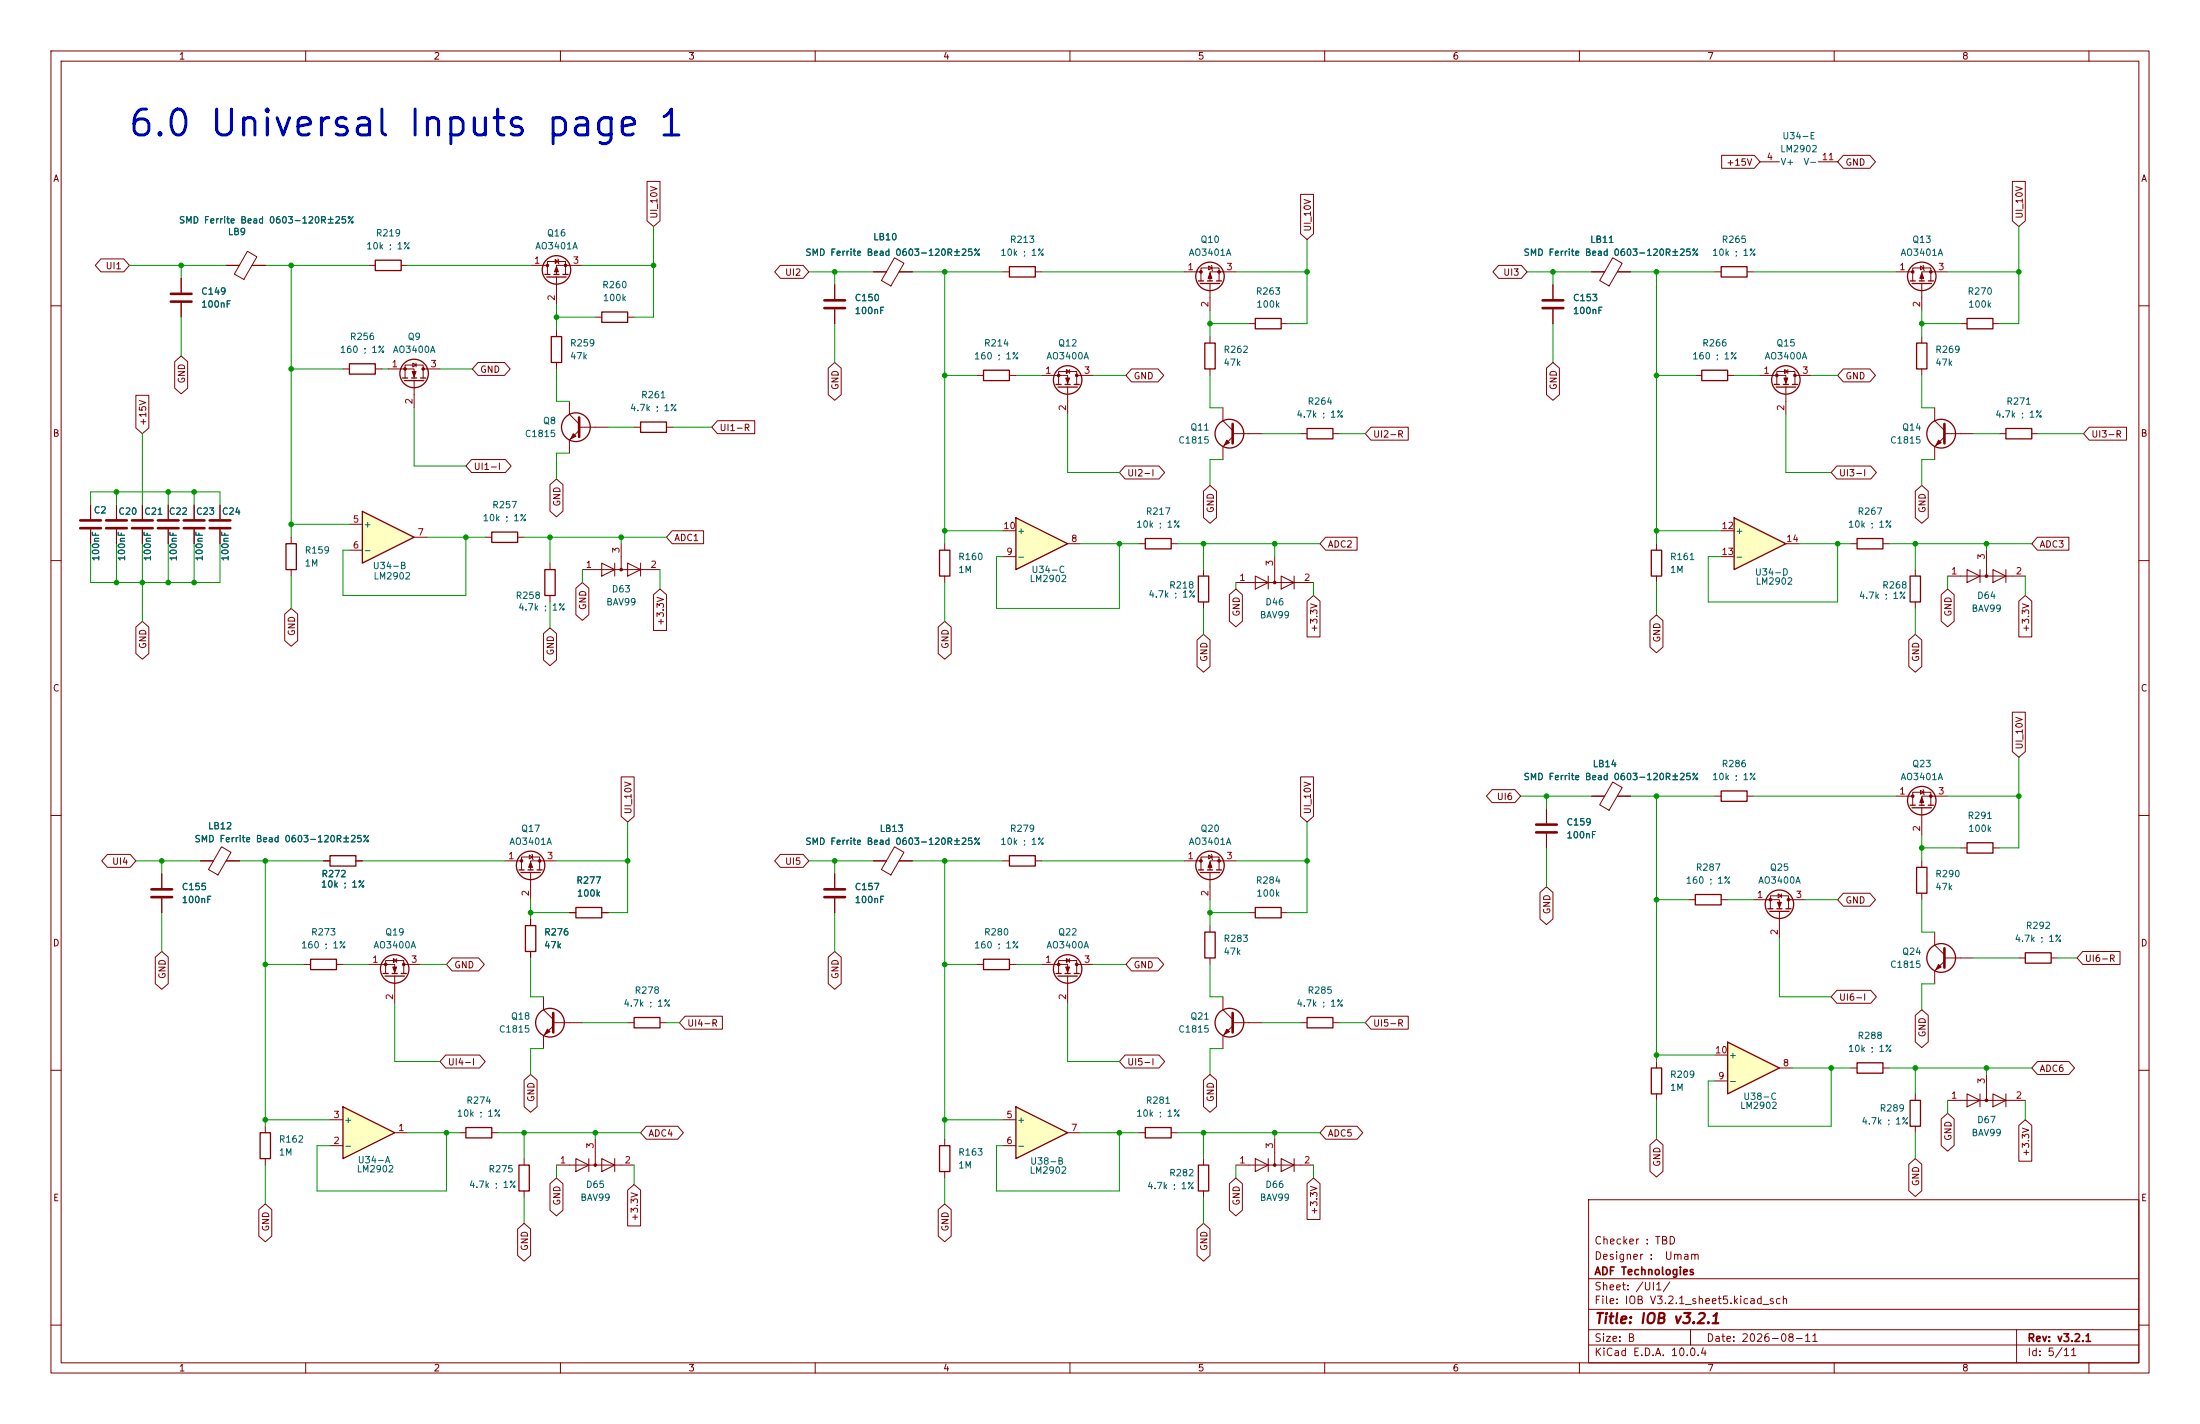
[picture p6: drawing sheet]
<svg xmlns="http://www.w3.org/2000/svg" width="432mm" height="279mm" viewBox="0 0 432 279" stroke-linecap="round" stroke-linejoin="round" font-family="sans-serif">
<g fill="none" stroke="#840000" stroke-width=".2">
<path d="M10 10h411.8v259.4h-411.8zM12 12h407.8v255.4h-407.8zM60 10v2M110 10v2M160 10v2M210 10v2M260 10v2M310 10v2M360 10v2M410 10v2M104.1 52.1h3.3M107.4 53.8v-2.5h3.6v2.5"/>
<path d="M109 50.9l.6 .4-.6 .4zM109.2 54.4v5.3M109.5 50.8l.2 1M114.3 52.1h-5.1v1.7M304.8 55.9v2.8M336.5 53.3h1.3M342.9 53.3h1.3M10 60h2M67.3 72.4h1.3M73.7 72.4h1.2M76.2 72.4h5.1v1.8M79.5 74.2v-2.6h3.6v2.6"/>
<path d="M81 71.2l.7 .4-.7 .4zM81.3 74.7v5.3M81.7 71.2v.8M83.1 72.4h3.3M111.8 78.7v2.6l1.9 1.9M304.8 60.7v2.8M332.7 73.7h1.3M339.1 73.7h1.3M419.8 60h2M113.7 83.8h5.7M113.7 84.5l-1.9 1.9v2.5M379.7 80v2.6l1.9 1.9"/>
<path d="M381.6 85.1h5.7M381.6 85.7l-1.9 1.9v2.6M10 110h2M57.1 105.4v1.3M57.1 111.8v1.2M95.2 105.4h1.3M101.6 105.4h1.3M107.9 110.5v1.3M107.9 116.8v1.3M114.3 111.8h15.2M118.1 110.5l2.5 1.3-2.5 1.2zM120.6 110.5v2.5"/>
<path d="M121.9 106.7v5.1M123.2 110.5l2.5 1.3-2.5 1.2zM125.7 110.5v2.5M325.1 106.7v1.3M325.1 113v1.3M375.9 111.8v1.2M375.9 118.1v1.3M382.3 113h15.2M386.1 111.8l2.5 1.2-2.5 1.3zM388.6 111.8v2.5M389.9 108v5M391.2 111.8l2.5 1.2-2.5 1.3z"/>
<path d="M393.7 111.8v2.5M419.8 110h2M10 160h2M336.5 156.2h1.3M342.9 156.2h1.3M372.1 156.2h3.3M375.4 158v-2.6h3.6v2.6M376.9 155.1l.7 .3-.7 .4zM377.2 158.5v5.3M377.4 154.9l.3 1.1M382.3 156.2h-5.1v1.8M419.8 160h2"/>
<path d="M39.4 168.9h2.5M43.5 166.1l1.8 1.1-2.5 4.5-1.9-1.1zM44.4 168.9h2.6M63.5 168.9h1.3M69.8 168.9h1.3M163.8 171.5v2.7M163.8 176.3v2.8M331.5 176.5h1.2M337.8 176.5h1.3M344.2 176.5h5v1.8M347.5 178.3v-2.5h3.5v2.5M349 175.4l.6 .4-.6 .3z"/>
<path d="M349.2 178.8v5.4M349.6 175.4v.7M351 176.5h3.3M384.8 166.4h1.3M391.2 166.4h1.2M59.7 189.2h1.3M66 189.2h1.3M104.1 180.3v1.3M104.1 186.7v1.3M379.7 182.9v2.5l1.9 1.9M381.6 188.6l-1.9 1.9v2.5M381.6 188h5.7"/>
<path d="M10 210h2M325.1 208.3v1.3M325.1 214.6v1.3M363.2 209.6h1.3M369.6 209.6h1.2M375.9 214.6v1.3M382.3 215.9h15.2M386.1 214.6l2.5 1.3-2.5 1.3zM388.6 214.6v2.6M389.9 210.8v5.1M391.2 214.6l2.5 1.3-2.5 1.3zM393.7 214.6v2.6"/>
<path d="M419.8 210h2M311.8 235.4h108v32h-108zM375.9 221v1.3M10 260h2M311.8 256.9h108M311.8 250.9h108M419.8 260h2M60 267.4v2M110 267.4v2M160 267.4v2M210 267.4v2M260 267.4v2"/>
<path d="M310 267.4v2M311.8 263.9h108M311.8 260.9h108M331.8 260.9v3M360 267.4v2M395.8 260.9v6.5M410 267.4v2"/>
</g>
<g fill="none" stroke="#840000" stroke-width=".25">
<path d="M106.9 53.8h1M107.3 54.4h3.8M108.7 53.8h1M110.5 53.8h1M337.8 52.3h5.1v2.1h-5.1zM68.6 71.4h5.1v2h-5.1zM79 74.2h1M79.4 74.7h3.8M80.8 74.2h1M82.5 74.2h1.1M334 72.6h5.1v2.1h-5.1zM56.1 106.7h2.1v5.1h-2.1z"/>
<path d="M96.5 104.4h5.1v2h-5.1zM106.9 111.8h2.1v5h-2.1zM324.1 108h2v5h-2zM374.9 113h2v5.1h-2zM337.8 155.2h5.1v2h-5.1zM374.9 158h1M375.3 158.5h3.8M376.7 158h1M378.5 158h1M64.8 167.9h5v2h-5zM332.7 175.5h5.1v2h-5.1zM347 178.3h1"/>
<path d="M347.3 178.8h3.9M348.7 178.3h1.1M350.5 178.3h1M386.1 165.4h5.1v2h-5.1zM61 188.2h5v2h-5zM103.1 181.6h2.1v5.1h-2.1zM324.1 209.6h2v5h-2zM364.5 208.5h5.1v2.1h-5.1zM374.9 215.9h2v5.1h-2z"/>
<circle cx="109.2" cy="53" r="2.79"/>
<circle cx="81.3" cy="73.3" r="2.79"/>
<circle cx="113" cy="83.8" r="2.82"/>
<circle cx="381" cy="85.1" r="2.82"/>
<circle cx="377.2" cy="157.1" r="2.79"/>
<circle cx="349.2" cy="177.4" r="2.79"/>
<circle cx="381" cy="188" r="2.82"/>
</g>
<g fill="#840000" stroke="#840000" stroke-width=".2">
<path d="M348.9 177h.7l-.4 1.1z"/>
<path d="M380.5 86.4l.5 .5-1 .5z"/>
<path d="M377.2 156.5l.4 1h-.8z"/>
<path d="M112.5 85.1l.5 .5-1 .5z"/>
<path d="M380.5 189.2l.5 .5-1 .5z"/>
<path d="M109.2 52.3l.4 1h-.8z"/>
<path d="M80.9 72.9h.8l-.4 1z"/>
<circle cx="351" cy="176.5" r=".25"/>
<circle cx="347.5" cy="176.5" r=".25"/>
<circle cx="375.4" cy="156.2" r=".25"/>
<circle cx="379" cy="156.2" r=".25"/>
<circle cx="107.4" cy="52.1" r=".25"/>
<circle cx="111" cy="52.1" r=".25"/>
<circle cx="83.1" cy="72.4" r=".25"/>
<circle cx="79.5" cy="72.4" r=".25"/>
<circle cx="389.9" cy="113" r=".25"/>
<circle cx="389.9" cy="215.9" r=".25"/>
<circle cx="121.9" cy="111.8" r=".25"/>
</g>
<path d="M302.8 58.9h4M302.8 60.5h4M113.7 81.9v3.8M381.6 83.2v3.8M161.8 174.5h4.1M161.8 176h4.1M381.6 186.1v3.8" fill="none" stroke="#840000" stroke-width=".51"/>
<path d="M340.4 101.6l10.1 5.1-10.1 5.1z" fill="#ffffc2"/>
<path d="M108.2 66h2v5.1h-2zM340.4 101.6l10.1 5.1-10.1 5.1zM376.2 170.2h2v5.1h-2z" fill="none" stroke="#840000" stroke-width=".25"/>
<path d="M109.2 64.8v1.2M109.2 71.1v1.3M337.8 104.1h2.6M337.8 109.2h2.6M350.5 106.7h2.6M377.2 168.9v1.3M377.2 175.3v1.2" fill="none" stroke="#840000" stroke-width=".2"/>
<path d="M339.1 204.5l10.1 5.1-10.1 5z" fill="#ffffc2"/>
<g fill="none" stroke="#840000" stroke-width=".25">
<path d="M73.7 51.1h5v2h-5zM374.9 55.1h1M375.3 55.6h3.8M376.7 55.1h1M378.5 55.1h1M348.2 75.4h1M348.6 75.9h3.8M350 75.4h1M351.8 75.4h1M376.2 67.3h2v5.1h-2zM386.1 62.5h5.1v2h-5.1zM393.7 84.1h5.1v2h-5.1z"/>
<path d="M364.5 105.7h5.1v2h-5.1zM75.2 191h1M75.6 191.5h3.8M77 191h1M78.7 191h1.1M397.5 186.9h5.1v2.1h-5.1zM339.1 204.5l10.1 5.1-10.1 5zM91.4 221.2h5.1v2.1h-5.1z"/>
<circle cx="377.2" cy="54.2" r="2.79"/>
<circle cx="350.5" cy="74.5" r="2.79"/>
<circle cx="77.5" cy="190.1" r="2.79"/>
<circle cx="107.9" cy="200.7" r="2.82"/>
</g>
<g fill="none" stroke="#840000" stroke-width=".2">
<path d="M345.4 31.8h3.8M356.9 31.8h3.8M44.4 52.1h2.6M48.6 49.3l1.8 1.1-2.5 4.4-1.9-1zM49.5 52.1h2.6M72.4 52.1h1.3M78.7 52.1h1.3M372.1 53.3h3.3M375.4 55.1v-2.5h3.6v2.5M376.9 52.2l.7 .4-.7 .4zM377.2 55.6v5.4M377.4 52.1l.3 1"/>
<path d="M382.3 53.3h-5.1v1.8M345.4 73.7h5.1v1.7M348.7 75.4v-2.5h3.6v2.5M350.3 72.5l.6 .4-.6 .4zM350.5 75.9v5.4M350.9 72.5v.8M352.3 73.7h3.3M377.2 66v1.3M377.2 72.4v1.3M384.8 63.5h1.3M391.2 63.5h1.2M392.4 85.1h1.3"/>
<path d="M398.8 85.1h1.2M363.2 106.7h1.3M369.6 106.7h1.2M31.7 171.5v2.7M31.7 176.3v2.8M72.4 189.2h5.1v1.8M75.7 191v-2.5h3.5v2.5M77.2 188.1l.7 .4-.7 .3zM77.5 191.5v5.4M77.9 188.1v.7M79.2 189.2h3.3M106.7 195.6v2.5l1.9 1.9"/>
<path d="M396.2 188h1.3M402.6 188h1.3M108.6 200.7h5.7M108.6 201.3l-1.9 1.9v2.5M336.5 212.1h2.6M336.5 207h2.6M349.2 209.6h2.6M90.2 222.3h1.2M96.5 222.3h1.3"/>
</g>
<path d="M29.7 174.5h4.1M29.7 176h4.1M108.6 198.8v3.8" fill="none" stroke="#840000" stroke-width=".51"/>
<g fill="#840000" stroke="#840000" stroke-width=".2">
<path d="M107.4 201.9l.5 .5-1 .5z"/>
<path d="M377.2 53.6l.4 1h-.8z"/>
<path d="M350.1 74.2h.8l-.4 1z"/>
<path d="M77.1 189.7h.8l-.4 1.1z"/>
<circle cx="375.4" cy="53.3" r=".25"/>
<circle cx="379" cy="53.3" r=".25"/>
<circle cx="352.3" cy="73.7" r=".25"/>
<circle cx="348.7" cy="73.7" r=".25"/>
<circle cx="79.2" cy="189.2" r=".25"/>
<circle cx="75.7" cy="189.2" r=".25"/>
</g>
<path d="M67.3 217.2l10.2 5.1-10.2 5z" fill="#ffffc2"/>
<path d="M67.3 217.2l10.2 5.1-10.2 5zM101.9 228.6h2v5.1h-2z" fill="none" stroke="#840000" stroke-width=".25"/>
<path d="M64.8 219.7h2.5M64.8 224.8h2.5M77.5 222.3h2.5M102.9 227.3v1.3M102.9 233.7v1.3" fill="none" stroke="#840000" stroke-width=".2"/>
<path d="M71.1 100.3l10.2 5.1-10.2 5.1z" fill="#ffffc2"/>
<g fill="none" stroke="#840000" stroke-width=".25">
<path d="M198.1 52.3h5.1v2.1h-5.1zM235.2 55.1h1M235.6 55.6h3.8M237 55.1h1M238.8 55.1h1M118.1 61.2h5.1v2h-5.1zM193 72.6h5.1v2.1h-5.1zM207.3 75.4h1M207.6 75.9h3.9M209 75.4h1.1M210.8 75.4h1M236.5 67.3h2v5.1h-2z"/>
<path d="M246.4 62.5h5.1v2h-5.1zM125.7 82.8h5.1v2h-5.1zM71.1 100.3l10.2 5.1-10.2 5.1zM101.9 170.7h1M102.2 171.2h3.8M103.6 170.7h1M105.4 170.7h1M113 178.1h5.1v2h-5.1zM198.1 167.9h5.1v2h-5.1zM235.2 170.7h1M235.6 171.2h3.8M237 170.7h1"/>
<path d="M238.8 170.7h1M246.4 178.1h5.1v2h-5.1zM124.5 199.6h5v2.1h-5zM193 188.2h5.1v2h-5.1zM207.3 191h1M207.6 191.5h3.9M209 191h1.1M210.8 191h1M236.5 182.9h2v5.1h-2zM256.5 199.6h5.1v2.1h-5.1zM51.1 222.3h2v5h-2zM184.4 224.8h2v5.1h-2z"/>
<path d="M224.8 221.2h5.1v2.1h-5.1zM235.2 228.6h2v5.1h-2z"/>
<circle cx="237.5" cy="54.2" r="2.79"/>
<circle cx="209.5" cy="74.5" r="2.79"/>
<circle cx="104.1" cy="169.8" r="2.79"/>
<circle cx="237.5" cy="169.8" r="2.79"/>
<circle cx="209.5" cy="190.1" r="2.79"/>
<circle cx="241.3" cy="200.7" r="2.82"/>
</g>
<g fill="none" stroke="#840000" stroke-width=".2">
<path d="M35.6 54.6v2.8M35.6 59.4v2.8M163.8 55.9v2.8M171.4 53.3h2.6M175.6 50.6l1.8 1.1-2.5 4.4-1.9-1.1zM176.5 53.3h2.6M196.8 53.3h1.3M203.2 53.3h1.3M232.4 53.3h3.3M235.7 55.1v-2.5h3.6v2.5M237.2 52.2l.7 .4-.7 .4zM237.5 55.6v5.4"/>
<path d="M237.7 52.1l.3 1M242.6 53.3h-5.1v1.8M116.8 62.2h1.3M123.2 62.2h1.3M163.8 60.7v2.8M191.8 73.7h1.2M198.1 73.7h1.3M204.5 73.7h5v1.7M207.8 75.4v-2.5h3.5v2.5M209.3 72.5l.6 .4-.6 .4zM209.5 75.9v5.4M209.9 72.5v.8"/>
<path d="M211.3 73.7h3.3M237.5 66v1.3M237.5 72.4v1.3M245.1 63.5h1.3M251.5 63.5h1.2M17.8 99.1v2.8M22.9 99.1v2.8M27.9 99.1v2.8M33 99.1v2.8M38.1 99.1v2.8M43.2 99.1v2.8M124.5 83.8h1.2"/>
<path d="M130.8 83.8h1.3M17.8 103.9v2.8M22.9 103.9v2.8M27.9 103.9v2.8M33 103.9v2.8M38.1 103.9v2.8M43.2 103.9v2.8M68.6 102.9h2.5M68.6 108h2.5M81.3 105.4h2.5M303.5 158.8v2.7M99.1 168.9h3.3"/>
<path d="M102.4 170.7v-2.6h3.5v2.6M103.9 167.8l.6 .3-.6 .4zM104.1 171.2v5.3M104.4 167.6l.2 1.1M109.2 168.9h-5.1v1.8M111.8 179.1h1.2M118.1 179.1h1.3M171.4 168.9h2.6M175.6 166.1l1.8 1.1-2.5 4.5-1.9-1.1zM176.5 168.9h2.6M196.8 168.9h1.3M203.2 168.9h1.3"/>
<path d="M232.4 168.9h3.3M235.7 170.7v-2.6h3.6v2.6M237.2 167.8l.7 .3-.7 .4zM237.5 171.2v5.3M237.7 167.6l.3 1.1M242.6 168.9h-5.1v1.8M245.1 179.1h1.3M251.5 179.1h1.2M303.5 163.6v2.8M191.8 189.2h1.2M198.1 189.2h1.3M204.5 189.2h5v1.8"/>
<path d="M207.8 191v-2.5h3.5v2.5M209.3 188.1l.6 .4-.6 .3zM209.5 191.5v5.4M209.9 188.1v.7M211.3 189.2h3.3M237.5 181.6v1.3M237.5 188v1.2M240 195.6v2.5l1.9 1.9M123.2 200.7h1.3M129.5 200.7h1.3M241.9 200.7h5.7M241.9 201.3l-1.9 1.9v2.5"/>
<path d="M255.3 200.7h1.2M261.6 200.7h1.3M52.1 221v1.3M52.1 227.3v1.3M109.2 228.6h15.3M113 227.3l2.6 1.3-2.6 1.3zM115.6 227.3v2.6M116.8 223.5v5.1M118.1 227.3l2.5 1.3-2.5 1.3zM120.6 227.3v2.6M185.4 223.5v1.3M185.4 229.9v1.2"/>
<path d="M223.5 222.3h1.3M229.9 222.3h1.2M236.2 227.3v1.3M236.2 233.7v1.3M242.6 228.6h15.2M246.4 227.3l2.5 1.3-2.5 1.3zM248.9 227.3v2.6M250.2 223.5v5.1M251.5 227.3l2.5 1.3-2.5 1.3zM254 227.3v2.6"/>
</g>
<g fill="none" stroke="#840000" stroke-width=".51">
<path d="M33.5 57.7h4.1M33.5 59.2h4.1M161.8 58.9h4.1M161.8 60.5h4.1M15.7 102.1h4.1M15.7 103.6h4.1M20.8 102.1h4.1M20.8 103.6h4.1M25.9 102.1h4.1M25.9 103.6h4.1M31 102.1h4.1M31 103.6h4.1"/>
<path d="M36.1 102.1h4M36.1 103.6h4M41.1 102.1h4.1M41.1 103.6h4.1M301.5 161.8h4.1M301.5 163.3h4.1M241.9 198.8v3.8"/>
</g>
<g fill="#840000" stroke="#840000" stroke-width=".2">
<path d="M104.1 169.2l.4 1h-.7z"/>
<path d="M209.2 74.2h.7l-.4 1z"/>
<path d="M237.5 53.6l.4 1h-.8z"/>
<path d="M237.5 169.2l.4 1h-.8z"/>
<path d="M240.8 201.9l.5 .5-1 .5z"/>
<path d="M209.2 189.7h.7l-.4 1.1z"/>
<circle cx="116.8" cy="228.6" r=".25"/>
<circle cx="102.4" cy="168.9" r=".25"/>
<circle cx="105.9" cy="168.9" r=".25"/>
<circle cx="211.3" cy="73.7" r=".25"/>
<circle cx="207.8" cy="73.7" r=".25"/>
<circle cx="235.7" cy="53.3" r=".25"/>
<circle cx="239.3" cy="53.3" r=".25"/>
<circle cx="235.7" cy="168.9" r=".25"/>
<circle cx="239.3" cy="168.9" r=".25"/>
<circle cx="250.2" cy="228.6" r=".25"/>
<circle cx="211.3" cy="189.2" r=".25"/>
<circle cx="207.8" cy="189.2" r=".25"/>
</g>
<path d="M199.4 217.2l10.1 5.1-10.1 5z" fill="#ffffc2"/>
<g fill="none" stroke="#840000" stroke-width=".25">
<path d="M256.5 84.1h5.1v2h-5.1zM184.4 108h2v5h-2zM224.8 105.7h5.1v2h-5.1zM235.2 113h2v5.1h-2zM199.4 217.2l10.1 5.1-10.1 5z"/>
<circle cx="241.3" cy="85.1" r="2.82"/>
</g>
<g fill="none" stroke="#840000" stroke-width=".2">
<path d="M312.4 53.3h2.6M316.5 50.6l1.9 1.1-2.6 4.4-1.8-1.1zM317.4 53.3h2.6M240 80v2.6l1.9 1.9M241.9 85.1h5.7M241.9 85.7l-1.9 1.9v2.6M255.3 85.1h1.2M261.6 85.1h1.3M185.4 106.7v1.3M185.4 113v1.3M223.5 106.7h1.3M229.9 106.7h1.2"/>
<path d="M236.2 111.8v1.2M236.2 118.1v1.3M242.6 114.3h15.2M246.4 113l2.5 1.3-2.5 1.3zM248.9 113v2.6M250.2 109.2v5.1M251.5 113l2.5 1.3-2.5 1.3zM254 113v2.6M312.4 156.2h2.6M316.5 153.4l1.9 1.1-2.6 4.5-1.8-1.1zM317.4 156.2h2.6M196.8 219.7h2.6"/>
<path d="M196.8 224.8h2.6M209.5 222.3h2.6"/>
</g>
<path d="M241.9 83.2v3.8" fill="none" stroke="#840000" stroke-width=".51"/>
<g fill="#840000" stroke="#840000" stroke-width=".2">
<path d="M240.8 86.4l.5 .5-1 .5z"/>
<circle cx="250.2" cy="114.3" r=".25"/>
</g>
<path d="M199.4 101.6l10.1 5.1-10.1 5.1z" fill="#ffffc2"/>
<path d="M199.4 101.6l10.1 5.1-10.1 5.1z" fill="none" stroke="#840000" stroke-width=".25"/>
<g fill="none" stroke="#840000" stroke-width=".2">
<path d="M127 35.6h2.5v7.7l-1.2 1.2-1.3-1.2zM255.3 38.1h2.5v7.8l-1.3 1.1-1.2-1.1zM337.9 30.5h6.4l1.1 1.3-1.1 1.2h-6.4zM361.8 30.5h5.2l1.1 1.3-1.1 1.2h-5.2l-1.1-1.2zM395 35.6h2.5v7.7l-1.3 1.2-1.2-1.2zM19.8 50.8h4.5l1.1 1.3-1.1 1.2h-4.5l-1.1-1.2zM35.6 54.6v2.8M35.6 59.4v2.8M44.4 52.1h2.6M49.5 52.1h2.6M153.2 52.1h4.4l1.1 1.2-1.1 1.3h-4.4l-1.2-1.3zM163.8 55.9v2.8"/>
<path d="M171.4 53.3h2.6M176.5 53.3h2.6M294.1 52.1h4.5l1.1 1.2-1.1 1.3h-4.5l-1.1-1.3zM304.8 55.9v2.8M312.4 53.3h2.6M317.5 53.3h2.5M26.7 77.6h2.5v6.4l-1.3 1.1-1.2-1.1zM34.3 71l1.3-1.1 1.2 1.1v5.2l-1.2 1.1-1.3-1.1zM93.8 71.1h5.2l1.1 1.3-1.1 1.3h-5.2l-1.1-1.3zM162.6 72.2l1.2-1.1 1.3 1.1v5.2l-1.3 1.1-1.2-1.1zM163.8 60.7v2.8M222.1 72.4h5.2l1.1 1.3-1.1 1.2h-5.2l-1.1-1.2z"/>
<path d="M303.5 72.2l1.3-1.1 1.3 1.1v5.2l-1.3 1.1-1.3-1.1zM304.8 60.7v2.8M361.8 72.4h5.2l1.1 1.3-1.1 1.2h-5.2l-1.1-1.2zM17.8 99.1v2.8M22.9 99.1v2.8M27.9 99.1v2.8M33 99.1v2.8M38.1 99.1v2.8M43.2 99.1v2.8M92.6 90.2h6.6l1.1 1.2-1.1 1.3h-6.6l-1.2-1.3zM107.9 95.1l1.3-1.1 1.3 1.1v5.2l-1.3 1.1-1.3-1.1zM140.8 82.5h7.3v2.6h-7.3l-1.1-1.3z"/>
<path d="M220.8 91.4h6.7l1.1 1.3-1.1 1.3h-6.7l-1.1-1.3zM236.2 96.4l1.3-1.1 1.3 1.1v5.2l-1.3 1.1-1.3-1.1zM269.1 83.8h7.3v2.6h-7.3l-1.1-1.3zM360.5 91.4h6.7l1.1 1.3-1.1 1.3h-6.7l-1.1-1.3zM375.9 96.4l1.3-1.1 1.3 1.1v5.2l-1.3 1.1-1.3-1.1zM410.1 83.8h7.3v2.6h-7.3l-1.2-1.3zM17.8 103.9v2.8M22.9 103.9v2.8M27.9 103.9v2.8M33 103.9v2.8M38.1 103.9v2.8M43.2 103.9v2.8"/>
<path d="M113 115.4l1.3-1.1 1.3 1.1v5.2l-1.3 1.1-1.3-1.1zM128.3 116.7l1.2-1.1 1.3 1.1v7h-2.5zM131.9 104.1h6.2v2.6h-6.2l-1.1-1.3zM196.8 109.2h2.6M196.8 104.1h2.6M209.5 106.7h2.6M241.3 116.7l1.3-1.1 1.2 1.1v5.2l-1.2 1.1-1.3-1.1zM256.5 118l1.3-1.2 1.3 1.2v7h-2.6zM260.2 105.4h6.2v2.6h-6.2l-1.1-1.3zM381 116.7l1.3-1.1 1.2 1.1v5.2l-1.2 1.1-1.3-1.1zM396.2 118l1.3-1.2 1.3 1.2v7h-2.6zM399.9 105.4h6.2v2.6h-6.2l-1.1-1.3z"/>
<path d="M26.7 123l1.2-1.1 1.3 1.1v5.2l-1.3 1.1-1.2-1.1zM55.9 120.5l1.2-1.1 1.3 1.1v5.2l-1.3 1.1-1.2-1.1zM106.7 124.3l1.2-1.1 1.3 1.1v5.2l-1.3 1.1-1.2-1.1zM184.1 123l1.3-1.1 1.3 1.1v5.2l-1.3 1.1-1.3-1.1zM234.9 125.6l1.3-1.1 1.3 1.1v5.2l-1.3 1.1-1.3-1.1zM323.8 121.8l1.3-1.1 1.3 1.1v5.2l-1.3 1.1-1.3-1.1zM374.6 125.6l1.3-1.1 1.3 1.1v5.2l-1.3 1.1-1.3-1.1zM395 139.7h2.5v7.8l-1.3 1.1-1.2-1.1zM121.9 152.4h2.6v7.8l-1.3 1.1-1.3-1.1zM255.3 152.4h2.5v7.8l-1.3 1.1-1.2-1.1zM292.9 154.9h4.4l1.1 1.3-1.1 1.3h-4.4l-1.2-1.3zM303.5 158.8v2.7"/>
<path d="M312.4 156.2h2.6M317.5 156.2h2.5M21.1 167.6h4.5l1.1 1.3-1.1 1.3h-4.5l-1.1-1.3zM31.7 171.5v2.7M31.7 176.3v2.8M39.4 168.9h2.5M44.4 168.9h2.6M63.5 168.9h1.3M69.8 168.9h1.3M111.8 179.1h1.2M118.1 179.1h1.3M153.2 167.6h4.4l1.1 1.3-1.1 1.3h-4.4l-1.2-1.3z"/>
<path d="M163.8 171.5v2.7M163.8 176.3v2.8M171.4 168.9h2.6M176.5 168.9h2.6M302.3 175.1l1.2-1.1 1.3 1.1v5.2l-1.3 1.1-1.2-1.1zM303.5 163.6v2.8M361.8 175.3h5.2l1.1 1.2-1.1 1.3h-5.2l-1.1-1.3zM30.5 187.8l1.2-1.1 1.3 1.1v5.2l-1.3 1.1-1.2-1.1zM88.7 188h5.2l1.2 1.2-1.2 1.3h-5.2l-1.1-1.3zM104.1 180.3v1.3M104.1 186.7v1.3M134.5 199.4h7.3v2.5h-7.3l-1.2-1.2z"/>
<path d="M162.6 187.8l1.2-1.1 1.3 1.1v5.2l-1.3 1.1-1.2-1.1zM222.1 188h5.2l1.1 1.2-1.1 1.3h-5.2l-1.1-1.3zM269.1 199.4h7.3v2.5h-7.3l-1.1-1.2zM360.5 194.3h6.7l1.1 1.3-1.1 1.3h-6.7l-1.1-1.3zM375.9 199.2l1.3-1.1 1.3 1.1v5.2l-1.3 1.1-1.3-1.1zM408.8 186.7h7.3v2.5h-7.3l-1.1-1.2zM87.5 207h6.6l1.1 1.3-1.1 1.3h-6.6l-1.1-1.3zM102.9 211.9l1.2-1.1 1.3 1.1v5.2l-1.3 1.1-1.2-1.1zM220.8 207h6.7l1.1 1.3-1.1 1.3h-6.7l-1.1-1.3zM236.2 211.9l1.3-1.1 1.3 1.1v5.2l-1.3 1.1-1.3-1.1zM381 219.6l1.3-1.2 1.2 1.2v5.2l-1.2 1.1-1.3-1.1zM399.9 208.3h6.2l1.1 1.3-1.1 1.2h-6.2l-1.1-1.2z"/>
<path d="M50.8 237.3l1.3-1.1 1.2 1.1v5.2l-1.2 1.1-1.3-1.1zM107.9 232.3l1.3-1.2 1.3 1.2v5.2l-1.3 1.1-1.3-1.1zM123.2 233.5l1.3-1.1 1.2 1.1v7h-2.5zM126.8 221h6.2l1.1 1.3-1.1 1.2h-6.2l-1.1-1.2zM184.1 237.3l1.3-1.1 1.3 1.1v5.2l-1.3 1.1-1.3-1.1zM241.3 232.3l1.3-1.2 1.2 1.2v5.2l-1.2 1.1-1.3-1.1zM256.5 232.3l1.3-1.2 1.3 1.2v7h-2.6zM260.2 221h6.2l1.1 1.3-1.1 1.2h-6.2l-1.1-1.2zM323.8 224.6l1.3-1.1 1.3 1.1v5.2l-1.3 1.1-1.3-1.1zM374.6 228.4l1.3-1.1 1.3 1.1v5.2l-1.3 1.2-1.3-1.2zM396.2 220.8l1.3-1.1 1.3 1.1v7h-2.6zM101.6 241.1l1.3-1.1 1.2 1.1v5.2l-1.2 1.2-1.3-1.2z"/>
<path d="M234.9 241.1l1.3-1.1 1.3 1.1v5.2l-1.3 1.2-1.3-1.2z"/>
</g>
<g fill="none" stroke="#009600" stroke-width=".2">
<path d="M25.4 52.1h19M35.6 52.1v2.5M52.1 52.1h20.3M57.1 52.1v53.3M80 52.1h24.1M109.2 59.7v5.1M114.3 52.1h14M128.3 44.5v17.7h-3.8M158.7 53.3h12.7M163.8 53.3v2.6M179.1 53.3h17.7M185.4 53.3v53.4"/>
<path d="M204.5 53.3h27.9M242.6 53.3h13.9M256.5 47v16.5h-3.8M299.7 53.3h12.7M304.8 53.3v2.6M320 53.3h16.5M325.1 53.3v53.4M344.2 53.3h27.9M382.3 53.3h13.9M396.2 44.5v19h-3.8M35.6 62.2v7.7M57.1 72.4h10.2"/>
<path d="M74.9 72.4h1.3M86.4 72.4h6.3M109.2 72.4v6.3h2.6M109.2 62.2h7.6M163.8 63.5v7.6M185.4 73.7h6.4M199.4 73.7h5.1M214.6 73.7h6.4M237.5 63.5h7.6M237.5 61v5M237.5 73.7v6.3h2.5M304.8 63.5v7.6"/>
<path d="M325.1 73.7h7.6M340.4 73.7h5M355.6 73.7h5.1M377.2 61v5M377.2 73.7v6.3h2.5M377.2 63.5h7.6M17.8 99.1v-2.6h25.4v2.6M22.9 96.5v2.6M27.9 85.1v14M33 96.5v2.6M38.1 96.5v2.6M81.3 80v11.4h10.1"/>
<path d="M111.8 88.9h-2.6v5.1M119.4 83.8h5.1M132.1 83.8h7.6M209.5 81.3v11.4h10.2M240 90.2h-2.5v5.1M247.6 85.1h7.7M262.9 85.1h5.1M350.5 81.3v11.4h8.9M379.7 90.2h-2.5v5.1M387.3 85.1h5.1M400 85.1h8.9M17.8 106.7v7.6h25.4v-7.6"/>
<path d="M22.9 106.7v7.6M27.9 106.7v15.2M33 106.7v7.6M38.1 106.7v7.6M57.1 102.9h11.5M57.1 113v6.4M83.8 105.4h11.4M91.4 105.4v11.4h-24.1v-8.8h1.3M102.9 105.4h27.9M107.9 105.4v5.1M107.9 118.1v5.1M114.3 111.8v2.5"/>
<path d="M121.9 105.4v1.3M129.5 111.8v3.8M185.4 114.3v7.6M185.4 104.1h11.4M212.1 106.7h11.4M219.7 106.7v12.7h-24.1v-10.2h1.2M231.1 106.7h28M236.2 106.7v5.1M236.2 119.4v5.1M242.6 114.3v1.3M250.2 106.7v2.5M257.8 114.3v2.5"/>
<path d="M325.1 114.3v6.4M325.1 104.1h12.7M353.1 106.7h10.1M360.7 106.7v11.4h-25.4v-8.9h2.5M370.8 106.7h28M375.9 106.7v5.1M375.9 119.4v5.1M382.3 113v2.6M389.9 106.7v1.3M397.5 113v3.8M298.4 156.2h14M303.5 156.2v2.6"/>
<path d="M320 156.2h16.5M325.1 156.2v52.1M344.2 156.2h27.9M382.3 156.2h13.9M396.2 148.6v17.8h-3.8M26.7 168.9h12.7M31.7 168.9v2.6M31.7 179.1v7.6M47 168.9h16.5M52.1 168.9v52.1M71.1 168.9h28M104.1 176.5v3.8"/>
<path d="M104.1 179.1h7.7M109.2 168.9h14M123.2 161.3v17.8h-3.8M158.7 168.9h12.7M163.8 168.9v2.6M163.8 179.1v7.6M179.1 168.9h17.7M185.4 168.9v54.6M204.5 168.9h27.9M237.5 179.1h7.6M237.5 176.5v5.1M242.6 168.9h13.9"/>
<path d="M256.5 161.3v17.8h-3.8M303.5 166.4v7.6M325.1 176.5h6.4M339.1 176.5h5.1M354.3 176.5h6.4M377.2 166.4h7.6M377.2 176.5v6.4h2.5M377.2 163.8v5.1M52.1 189.2h7.6M67.3 189.2h5.1M77.5 196.9v11.4h8.9M82.5 189.2h5.1"/>
<path d="M104.1 188v7.6h2.6M185.4 189.2h6.4M199.4 189.2h5.1M209.5 196.9v11.4h10.2M214.6 189.2h6.4M237.5 189.2v6.4h2.5M349.2 184.2v11.4h10.2M379.7 193h-2.5v5.1M387.3 188h8.9M403.9 188h3.8M52.1 219.7h12.7M106.7 205.7h-2.6v5.1"/>
<path d="M114.3 200.7h8.9M130.8 200.7h2.5M185.4 219.7h11.4M240 205.7h-2.5v5.1M247.6 200.7h7.7M262.9 200.7h5.1M325.1 215.9v7.6M325.1 207h11.4M351.8 209.6h11.4M359.4 209.6v11.4h-24.1v-8.9h1.2M370.8 209.6h28M375.9 209.6v5"/>
<path d="M382.3 215.9v2.5M389.9 209.6v1.2M397.5 215.9v3.8M52.1 228.6v7.6M80 222.3h10.2M87.6 222.3v11.4h-25.4v-8.9h2.6M97.8 222.3h27.9M102.9 222.3v5M102.9 235v5M109.2 228.6v2.5M116.8 222.3v1.2M124.5 228.6v3.8"/>
<path d="M185.4 231.1v5.1M212.1 222.3h11.4M219.7 222.3v11.4h-24.1v-8.9h1.2M231.1 222.3h28M236.2 222.3v5M236.2 235v5M242.6 228.6v2.5M250.2 222.3v1.2M257.8 228.6v2.5M375.9 222.3v5"/>
</g>
<g fill="#009600" stroke="#009600" stroke-width=".2">
<circle cx="389.9" cy="209.6" r=".46"/>
<circle cx="396.2" cy="156.2" r=".46"/>
<circle cx="375.9" cy="209.6" r=".46"/>
<circle cx="396.2" cy="53.3" r=".46"/>
<circle cx="389.9" cy="106.7" r=".46"/>
<circle cx="375.9" cy="106.7" r=".46"/>
<circle cx="377.2" cy="166.4" r=".46"/>
<circle cx="325.1" cy="207" r=".46"/>
<circle cx="325.1" cy="176.5" r=".46"/>
<circle cx="325.1" cy="156.2" r=".46"/>
<circle cx="359.4" cy="209.6" r=".46"/>
<circle cx="303.5" cy="156.2" r=".46"/>
<circle cx="325.1" cy="73.7" r=".46"/>
<circle cx="325.1" cy="104.1" r=".46"/>
<circle cx="377.2" cy="63.5" r=".46"/>
<circle cx="360.7" cy="106.7" r=".46"/>
<circle cx="91.4" cy="105.4" r=".46"/>
<circle cx="57.1" cy="102.9" r=".46"/>
<circle cx="109.2" cy="62.2" r=".46"/>
<circle cx="121.9" cy="105.4" r=".46"/>
<circle cx="107.9" cy="105.4" r=".46"/>
<circle cx="52.1" cy="168.9" r=".46"/>
<circle cx="33" cy="114.3" r=".46"/>
<circle cx="27.9" cy="114.3" r=".46"/>
<circle cx="38.1" cy="114.3" r=".46"/>
<circle cx="22.9" cy="114.3" r=".46"/>
<circle cx="31.7" cy="168.9" r=".46"/>
<circle cx="52.1" cy="189.2" r=".46"/>
<circle cx="52.1" cy="219.7" r=".46"/>
<circle cx="102.9" cy="222.3" r=".46"/>
<circle cx="87.6" cy="222.3" r=".46"/>
<circle cx="57.1" cy="72.4" r=".46"/>
<circle cx="33" cy="96.5" r=".46"/>
<circle cx="57.1" cy="52.1" r=".46"/>
<circle cx="35.6" cy="52.1" r=".46"/>
<circle cx="38.1" cy="96.5" r=".46"/>
<circle cx="22.9" cy="96.5" r=".46"/>
<circle cx="123.2" cy="168.9" r=".46"/>
<circle cx="116.8" cy="222.3" r=".46"/>
<circle cx="163.8" cy="168.9" r=".46"/>
<circle cx="104.1" cy="179.1" r=".46"/>
<circle cx="128.3" cy="52.1" r=".46"/>
<circle cx="163.8" cy="53.3" r=".46"/>
<circle cx="185.4" cy="53.3" r=".46"/>
<circle cx="185.4" cy="73.7" r=".46"/>
<circle cx="237.5" cy="63.5" r=".46"/>
<circle cx="250.2" cy="222.3" r=".46"/>
<circle cx="256.5" cy="168.9" r=".46"/>
<circle cx="237.5" cy="179.1" r=".46"/>
<circle cx="185.4" cy="189.2" r=".46"/>
<circle cx="185.4" cy="168.9" r=".46"/>
<circle cx="236.2" cy="222.3" r=".46"/>
<circle cx="219.7" cy="222.3" r=".46"/>
<circle cx="185.4" cy="219.7" r=".46"/>
<circle cx="304.8" cy="53.3" r=".46"/>
<circle cx="250.2" cy="106.7" r=".46"/>
<circle cx="236.2" cy="106.7" r=".46"/>
<circle cx="325.1" cy="53.3" r=".46"/>
<circle cx="256.5" cy="53.3" r=".46"/>
<circle cx="219.7" cy="106.7" r=".46"/>
<circle cx="185.4" cy="104.1" r=".46"/>
</g>
<text font-size="5.1" fill="#0000c2" x="24.8" y="28">6.0 Universal Inputs page 1</text>
<text font-size="2" fill="#840000" x="312.8" y="260.2">Title: IOB v3.2.1</text>
<g font-size="1.5" fill="#840000">
<text x="312.8" y="244.5">Checker : TBD</text>
<text x="312.8" y="250.5">ADF Technologies</text>
<text x="312.8" y="247.5">Designer :</text>
<text x="326.6" y="247.5">Umam</text>
<text x="312.8" y="256.2">File: IOB V3.2.1_sheet5.kicad_sch</text>
<text x="312.8" y="253.5">Sheet: /UI1/</text>
<text x="312.8" y="263.6">Size: B</text>
<text x="334.8" y="263.6">Date: 2026-08-11</text>
<text x="397.8" y="263.6">Rev: v3.2.1</text>
<text x="312.8" y="266.4">KiCad E.D.A. 10.0.4</text>
<text x="397.8" y="266.4">Id: 5/11</text>
</g>
<g font-size="1.3" fill="#840000">
<text x="35" y="12">1</text>
<text x="85" y="12">2</text>
<text x="135" y="12">3</text>
<text x="185" y="12">4</text>
<text x="235" y="12">5</text>
<text x="285" y="12">6</text>
<text x="335" y="12">7</text>
<text x="385" y="12">8</text>
<text x="10.3" y="36">A</text>
<text x="338.7" y="32.8">+15V</text>
<text x="362.1" y="32.8">GND</text>
<text x="420.1" y="36">A</text>
<text x="129.3" y="43" transform="rotate(-90 129.3 43)">UI_10V</text>
<text x="257.6" y="45.6" transform="rotate(-90 257.6 45.6)">UI_10V</text>
<text x="397.3" y="43" transform="rotate(-90 397.3 43)">UI_10V</text>
<text x="20.6" y="53.1">UI1</text>
<text x="154" y="54.4">UI2</text>
<text x="294.9" y="54.4">UI3</text>
<text x="36.6" y="75.4" transform="rotate(-90 36.6 75.4)">GND</text>
<text x="94.1" y="73.5">GND</text>
<text x="164.9" y="76.6" transform="rotate(-90 164.9 76.6)">GND</text>
<text x="222.4" y="74.7">GND</text>
<text x="305.9" y="76.6" transform="rotate(-90 305.9 76.6)">GND</text>
<text x="362.1" y="74.7">GND</text>
<text x="29" y="83.7" transform="rotate(-90 29 83.7)">+15V</text>
<text x="10.3" y="86">B</text>
<text x="141.1" y="84.9">UI1-R</text>
<text x="269.4" y="86.2">UI2-R</text>
<text x="410.4" y="86.2">UI3-R</text>
<text x="420.1" y="86">B</text>
<text x="92.9" y="92.5">UI1-I</text>
<text x="221.1" y="93.8">UI2-I</text>
<text x="360.8" y="93.8">UI3-I</text>
<text x="110.3" y="99.5" transform="rotate(-90 110.3 99.5)">GND</text>
<text x="238.6" y="100.8" transform="rotate(-90 238.6 100.8)">GND</text>
<text x="378.3" y="100.8" transform="rotate(-90 378.3 100.8)">GND</text>
<text x="132.2" y="106.5">ADC1</text>
<text x="260.5" y="107.7">ADC2</text>
<text x="400.2" y="107.7">ADC3</text>
<text x="115.4" y="119.8" transform="rotate(-90 115.4 119.8)">GND</text>
<text x="58.2" y="124.9" transform="rotate(-90 58.2 124.9)">GND</text>
<text x="130.6" y="122.9" transform="rotate(-90 130.6 122.9)">+3.3V</text>
<text x="243.6" y="121.1" transform="rotate(-90 243.6 121.1)">GND</text>
<text x="258.9" y="124.2" transform="rotate(-90 258.9 124.2)">+3.3V</text>
<text x="383.3" y="121.1" transform="rotate(-90 383.3 121.1)">GND</text>
<text x="398.6" y="124.2" transform="rotate(-90 398.6 124.2)">+3.3V</text>
<text x="29" y="127.4" transform="rotate(-90 29 127.4)">GND</text>
<text x="109" y="128.7" transform="rotate(-90 109 128.7)">GND</text>
<text x="186.5" y="127.4" transform="rotate(-90 186.5 127.4)">GND</text>
<text x="237.3" y="130" transform="rotate(-90 237.3 130)">GND</text>
<text x="326.2" y="126.2" transform="rotate(-90 326.2 126.2)">GND</text>
<text x="377" y="130" transform="rotate(-90 377 130)">GND</text>
<text x="10.3" y="136">C</text>
<text x="420.1" y="136">C</text>
<text x="397.3" y="147.2" transform="rotate(-90 397.3 147.2)">UI_10V</text>
<text x="124.3" y="159.9" transform="rotate(-90 124.3 159.9)">UI_10V</text>
<text x="257.6" y="159.9" transform="rotate(-90 257.6 159.9)">UI_10V</text>
<text x="293.7" y="157.3">UI6</text>
<text x="21.9" y="170">UI4</text>
<text x="154" y="170">UI5</text>
<text x="304.6" y="179.5" transform="rotate(-90 304.6 179.5)">GND</text>
<text x="362.1" y="177.6">GND</text>
<text x="10.3" y="186">D</text>
<text x="420.1" y="186">D</text>
<text x="89.1" y="190.3">GND</text>
<text x="222.4" y="190.3">GND</text>
<text x="409.1" y="189">UI6-R</text>
<text x="32.8" y="192.2" transform="rotate(-90 32.8 192.2)">GND</text>
<text x="164.9" y="192.2" transform="rotate(-90 164.9 192.2)">GND</text>
<text x="360.8" y="196.6">UI6-I</text>
<text x="134.8" y="201.7">UI4-R</text>
<text x="269.4" y="201.7">UI5-R</text>
<text x="378.3" y="203.6" transform="rotate(-90 378.3 203.6)">GND</text>
<text x="87.8" y="209.3">UI4-I</text>
<text x="221.1" y="209.3">UI5-I</text>
<text x="400.2" y="210.6">ADC6</text>
<text x="105.2" y="216.3" transform="rotate(-90 105.2 216.3)">GND</text>
<text x="238.6" y="216.3" transform="rotate(-90 238.6 216.3)">GND</text>
<text x="127.2" y="223.3">ADC4</text>
<text x="260.5" y="223.3">ADC5</text>
<text x="383.3" y="223.9" transform="rotate(-90 383.3 223.9)">GND</text>
<text x="398.6" y="227" transform="rotate(-90 398.6 227)">+3.3V</text>
<text x="326.2" y="229" transform="rotate(-90 326.2 229)">GND</text>
<text x="377" y="232.8" transform="rotate(-90 377 232.8)">GND</text>
<text x="10.3" y="236">E</text>
<text x="110.3" y="236.6" transform="rotate(-90 110.3 236.6)">GND</text>
<text x="125.5" y="239.7" transform="rotate(-90 125.5 239.7)">+3.3V</text>
<text x="243.6" y="236.6" transform="rotate(-90 243.6 236.6)">GND</text>
<text x="258.9" y="238.5" transform="rotate(-90 258.9 238.5)">+3.3V</text>
<text x="420.1" y="236">E</text>
<text x="53.1" y="241.7" transform="rotate(-90 53.1 241.7)">GND</text>
<text x="103.9" y="245.5" transform="rotate(-90 103.9 245.5)">GND</text>
<text x="186.5" y="241.7" transform="rotate(-90 186.5 241.7)">GND</text>
<text x="237.3" y="245.5" transform="rotate(-90 237.3 245.5)">GND</text>
<text x="35" y="269.4">1</text>
<text x="85" y="269.4">2</text>
<text x="135" y="269.4">3</text>
<text x="185" y="269.4">4</text>
<text x="235" y="269.4">5</text>
<text x="285" y="269.4">6</text>
<text x="335" y="269.4">7</text>
<text x="385" y="269.4">8</text>
</g>
<g font-size="1.3" fill="#006464">
<text x="349.7" y="27.6">U34-E</text>
<text x="349.3" y="30.2">LM2902</text>
<text x="349.4" y="32.7">V+</text>
<text x="353.9" y="32.7">V-</text>
<text x="35" y="44.2">SMD Ferrite Bead 0603-120R±25%</text>
<text x="44.6" y="46.4">LB9</text>
<text x="73.6" y="46.7">R219</text>
<text x="107.2" y="46.7">Q16</text>
<text x="171.3" y="47.5">LB10</text>
<text x="198.1" y="48">R213</text>
<text x="235.5" y="48">Q10</text>
<text x="312" y="48">LB11</text>
<text x="337.8" y="48">R265</text>
<text x="375.2" y="48">Q13</text>
<text x="71.8" y="49.2">10k ; 1%</text>
<text x="104.9" y="49.2">AO3401A</text>
<text x="158" y="50.5">SMD Ferrite Bead 0603-120R±25%</text>
<text x="196.2" y="50.5">10k ; 1%</text>
<text x="233.2" y="50.5">AO3401A</text>
<text x="298.9" y="50.5">SMD Ferrite Bead 0603-120R±25%</text>
<text x="335.9" y="50.5">10k ; 1%</text>
<text x="372.9" y="50.5">AO3401A</text>
<text x="39.4" y="58.1">C149</text>
<text x="118.1" y="56.9">R260</text>
<text x="118.2" y="59.4">100k</text>
<text x="167.6" y="59.4">C150</text>
<text x="246.4" y="58.1">R263</text>
<text x="308.6" y="59.4">C153</text>
<text x="386.1" y="58.1">R270</text>
<text x="39.4" y="60.7">100nF</text>
<text x="167.6" y="61.9">100nF</text>
<text x="246.5" y="60.7">100k</text>
<text x="308.6" y="61.9">100nF</text>
<text x="386.2" y="60.7">100k</text>
<text x="66.6" y="69.6">160 ; 1%</text>
<text x="68.6" y="67">R256</text>
<text x="77" y="69.6">AO3400A</text>
<text x="79.9" y="67">Q9</text>
<text x="111.8" y="68.3">R259</text>
<text x="111.8" y="70.8">47k</text>
<text x="191.1" y="70.8">160 ; 1%</text>
<text x="193" y="68.3">R214</text>
<text x="205.3" y="70.8">AO3400A</text>
<text x="207.6" y="68.3">Q12</text>
<text x="240" y="69.6">R262</text>
<text x="332" y="70.8">160 ; 1%</text>
<text x="334" y="68.3">R266</text>
<text x="346.2" y="70.8">AO3400A</text>
<text x="348.5" y="68.3">Q15</text>
<text x="379.7" y="69.6">R269</text>
<text x="240" y="72.1">47k</text>
<text x="379.7" y="72.1">47k</text>
<text x="106.5" y="83.5">Q8</text>
<text x="123.5" y="81">4.7k ; 1%</text>
<text x="125.7" y="78.4">R261</text>
<text x="254.4" y="82.3">4.7k ; 1%</text>
<text x="256.5" y="79.7">R264</text>
<text x="391.5" y="82.3">4.7k ; 1%</text>
<text x="393.7" y="79.7">R271</text>
<text x="102.9" y="86.1">C1815</text>
<text x="231.2" y="87.3">C1815</text>
<text x="233.5" y="84.8">Q11</text>
<text x="370.9" y="87.3">C1815</text>
<text x="373.2" y="84.8">Q14</text>
<text x="18.3" y="101">C2</text>
<text x="23.1" y="101.3">C20</text>
<text x="28.2" y="101.3">C21</text>
<text x="33" y="101.3">C22</text>
<text x="38.4" y="101.3">C23</text>
<text x="43.4" y="101.3">C24</text>
<text x="96.5" y="100">R257</text>
<text x="224.8" y="101.3">R217</text>
<text x="364.5" y="101.3">R267</text>
<text x="71.2" y="103.8">+</text>
<text x="94.6" y="102.6">10k ; 1%</text>
<text x="199.5" y="105.1">+</text>
<text x="222.9" y="103.8">10k ; 1%</text>
<text x="340.5" y="105.1">+</text>
<text x="362.6" y="103.8">10k ; 1%</text>
<text x="19.8" y="110.2" transform="rotate(-90 19.8 110.2)">100nF</text>
<text x="24.8" y="110.2" transform="rotate(-90 24.8 110.2)">100nF</text>
<text x="29.9" y="110.2" transform="rotate(-90 29.9 110.2)">100nF</text>
<text x="35" y="110.2" transform="rotate(-90 35 110.2)">100nF</text>
<text x="40.1" y="110.2" transform="rotate(-90 40.1 110.2)">100nF</text>
<text x="45.2" y="110.2" transform="rotate(-90 45.2 110.2)">100nF</text>
<text x="59.7" y="108.9">R159</text>
<text x="59.7" y="111.5">1M</text>
<text x="71.2" y="108.9">-</text>
<text x="73.1" y="112">U34-B</text>
<text x="188" y="110.2">R160</text>
<text x="188" y="112.7">1M</text>
<text x="199.5" y="110.2">-</text>
<text x="202.3" y="112.7">U34-C</text>
<text x="327.7" y="110.2">R161</text>
<text x="327.7" y="112.7">1M</text>
<text x="340.5" y="110.2">-</text>
<text x="344.3" y="113.2">U34-D</text>
<text x="73.2" y="114">LM2902</text>
<text x="101.1" y="117.8">R258</text>
<text x="118.9" y="119.1">BAV99</text>
<text x="120" y="116.5">D63</text>
<text x="202" y="114.5">LM2902</text>
<text x="225.3" y="117.6">4.7k ; 1%</text>
<text x="229.4" y="115.8">R218</text>
<text x="248.2" y="119.1">D46</text>
<text x="344.5" y="115">LM2902</text>
<text x="364.8" y="117.8">4.7k ; 1%</text>
<text x="369.3" y="115.8">R268</text>
<text x="387.9" y="117.8">D64</text>
<text x="101.6" y="120.1">4.7k ;</text>
<text x="108.2" y="120.1">1%</text>
<text x="247.2" y="121.6">BAV99</text>
<text x="386.9" y="120.4">BAV99</text>
<text x="298.9" y="153.4">SMD Ferrite Bead 0603-120R±25%</text>
<text x="312.5" y="150.8">LB14</text>
<text x="335.9" y="153.4">10k ; 1%</text>
<text x="337.8" y="150.8">R286</text>
<text x="372.9" y="153.4">AO3401A</text>
<text x="375.2" y="150.8">Q23</text>
<text x="386.1" y="161">R291</text>
<text x="38.1" y="165.6">SMD Ferrite Bead 0603-120R±25%</text>
<text x="40.7" y="163">LB12</text>
<text x="99.9" y="166.1">AO3401A</text>
<text x="102.2" y="163.5">Q17</text>
<text x="158" y="166.1">SMD Ferrite Bead 0603-120R±25%</text>
<text x="172.5" y="163.5">LB13</text>
<text x="196.2" y="166.1">10k ; 1%</text>
<text x="198.1" y="163.5">R279</text>
<text x="233.2" y="166.1">AO3401A</text>
<text x="235.5" y="163.5">Q20</text>
<text x="307.3" y="162.3">C159</text>
<text x="307.3" y="164.8">100nF</text>
<text x="386.2" y="163.5">100k</text>
<text x="63" y="172.4">R272</text>
<text x="113" y="173.7">R277</text>
<text x="246.4" y="173.7">R284</text>
<text x="330.8" y="173.7">160 ; 1%</text>
<text x="332.7" y="171.2">R287</text>
<text x="345" y="173.7">AO3400A</text>
<text x="347.3" y="171.2">Q25</text>
<text x="379.7" y="172.4">R290</text>
<text x="35.6" y="175">C155</text>
<text x="35.6" y="177.5">100nF</text>
<text x="62.9" y="174.5">10k ; 1%</text>
<text x="113.1" y="176.2">100k</text>
<text x="167.6" y="175">C157</text>
<text x="167.6" y="177.5">100nF</text>
<text x="246.5" y="176.2">100k</text>
<text x="379.7" y="175">47k</text>
<text x="60.9" y="183.9">R273</text>
<text x="75.5" y="183.9">Q19</text>
<text x="106.7" y="183.9">R276</text>
<text x="193" y="183.9">R280</text>
<text x="207.6" y="183.9">Q22</text>
<text x="240" y="185.1">R283</text>
<text x="395.3" y="185.1">4.7k ; 1%</text>
<text x="397.5" y="182.6">R292</text>
<text x="59" y="186.4">160 ; 1%</text>
<text x="73.2" y="186.4">AO3400A</text>
<text x="106.7" y="186.4">47k</text>
<text x="191.1" y="186.4">160 ; 1%</text>
<text x="205.3" y="186.4">AO3400A</text>
<text x="240" y="187.7">47k</text>
<text x="370.9" y="190.2">C1815</text>
<text x="373.2" y="187.7">Q24</text>
<text x="122.3" y="197.8">4.7k ; 1%</text>
<text x="124.4" y="195.3">R278</text>
<text x="254.4" y="197.8">4.7k ; 1%</text>
<text x="256.5" y="195.3">R285</text>
<text x="97.8" y="202.9">C1815</text>
<text x="100.2" y="200.4">Q18</text>
<text x="231.2" y="202.9">C1815</text>
<text x="233.5" y="200.4">Q21</text>
<text x="339.2" y="208">+</text>
<text x="362.6" y="206.7">10k ; 1%</text>
<text x="364.5" y="204.2">R288</text>
<text x="327.7" y="211.8">R209</text>
<text x="327.7" y="214.3">1M</text>
<text x="339.2" y="213.1">-</text>
<text x="67.4" y="220.7">+</text>
<text x="89.6" y="219.4">10k ; 1%</text>
<text x="91.4" y="216.9">R274</text>
<text x="199.5" y="220.7">+</text>
<text x="222.9" y="219.4">10k ; 1%</text>
<text x="224.8" y="216.9">R281</text>
<text x="341.4" y="217.9">LM2902</text>
<text x="342" y="216.1">U38-C</text>
<text x="365.3" y="220.9">4.7k ; 1%</text>
<text x="368.8" y="218.4">R289</text>
<text x="387.9" y="220.7">D67</text>
<text x="54.6" y="224.5">R162</text>
<text x="54.6" y="227">1M</text>
<text x="67.4" y="225.8">-</text>
<text x="188" y="227">R163</text>
<text x="199.5" y="225.8">-</text>
<text x="386.9" y="223.2">BAV99</text>
<text x="69.9" y="230.3">LM2902</text>
<text x="70.1" y="228.6">U34-A</text>
<text x="92" y="233.4">4.7k ; 1%</text>
<text x="95.8" y="230.3">R275</text>
<text x="114.9" y="233.4">D65</text>
<text x="188" y="229.6">1M</text>
<text x="202" y="230.6">LM2902</text>
<text x="202.1" y="228.8">U38-B</text>
<text x="225.1" y="233.6">4.7k ; 1%</text>
<text x="229.4" y="231.1">R282</text>
<text x="248.2" y="233.4">D66</text>
<text x="113.8" y="235.9">BAV99</text>
<text x="247.2" y="235.9">BAV99</text>
</g>
<g font-size="1.3" fill="#a90000">
<text x="346.6" y="31.7">4</text>
<text x="357.5" y="31.7">11</text>
<text x="104.7" y="52">1</text>
<text x="112.3" y="52">3</text>
<text x="233" y="53.3">1</text>
<text x="240.6" y="53.3">3</text>
<text x="372.7" y="53.3">1</text>
<text x="380.3" y="53.3">3</text>
<text x="109.2" y="59.1" transform="rotate(-90 109.2 59.1)">2</text>
<text x="237.5" y="60.4" transform="rotate(-90 237.5 60.4)">2</text>
<text x="377.2" y="60.4" transform="rotate(-90 377.2 60.4)">2</text>
<text x="76.8" y="72.4">1</text>
<text x="84.4" y="72.4">3</text>
<text x="205" y="73.6">1</text>
<text x="212.7" y="73.6">3</text>
<text x="346" y="73.6">1</text>
<text x="353.6" y="73.6">3</text>
<text x="81.3" y="79.4" transform="rotate(-90 81.3 79.4)">2</text>
<text x="209.5" y="80.7" transform="rotate(-90 209.5 80.7)">2</text>
<text x="350.5" y="80.7" transform="rotate(-90 350.5 80.7)">2</text>
<text x="69.1" y="102.8">5</text>
<text x="69.1" y="107.9">6</text>
<text x="81.8" y="105.4">7</text>
<text x="196.8" y="104.1">10</text>
<text x="210.1" y="106.7">8</text>
<text x="337.8" y="104.1">12</text>
<text x="350.5" y="106.7">14</text>
<text x="114.9" y="111.7">1</text>
<text x="121.9" y="108.7" transform="rotate(-90 121.9 108.7)">3</text>
<text x="127.6" y="111.7">2</text>
<text x="197.4" y="109.2">9</text>
<text x="250.2" y="111.2" transform="rotate(-90 250.2 111.2)">3</text>
<text x="337.8" y="109.2">13</text>
<text x="382.8" y="113">1</text>
<text x="389.9" y="109.9" transform="rotate(-90 389.9 109.9)">3</text>
<text x="395.5" y="113">2</text>
<text x="243.1" y="114.3">1</text>
<text x="255.8" y="114.3">2</text>
<text x="372.7" y="156.2">1</text>
<text x="380.3" y="156.2">3</text>
<text x="377.2" y="163.3" transform="rotate(-90 377.2 163.3)">2</text>
<text x="99.6" y="168.9">1</text>
<text x="107.2" y="168.9">3</text>
<text x="233" y="168.9">1</text>
<text x="240.6" y="168.9">3</text>
<text x="104.1" y="176" transform="rotate(-90 104.1 176)">2</text>
<text x="237.5" y="176" transform="rotate(-90 237.5 176)">2</text>
<text x="344.7" y="176.5">1</text>
<text x="352.4" y="176.5">3</text>
<text x="349.2" y="183.6" transform="rotate(-90 349.2 183.6)">2</text>
<text x="73" y="189.2">1</text>
<text x="80.6" y="189.2">3</text>
<text x="205" y="189.2">1</text>
<text x="212.7" y="189.2">3</text>
<text x="77.4" y="196.3" transform="rotate(-90 77.4 196.3)">2</text>
<text x="209.5" y="196.3" transform="rotate(-90 209.5 196.3)">2</text>
<text x="336.5" y="207">10</text>
<text x="349.8" y="209.5">8</text>
<text x="337.1" y="212.1">9</text>
<text x="382.8" y="215.9">1</text>
<text x="389.9" y="212.8" transform="rotate(-90 389.9 212.8)">3</text>
<text x="395.5" y="215.9">2</text>
<text x="65.3" y="219.7">3</text>
<text x="197.4" y="219.7">5</text>
<text x="65.3" y="224.8">2</text>
<text x="78" y="222.2">1</text>
<text x="116.8" y="225.5" transform="rotate(-90 116.8 225.5)">3</text>
<text x="197.4" y="224.8">6</text>
<text x="210.1" y="222.2">7</text>
<text x="250.2" y="225.5" transform="rotate(-90 250.2 225.5)">3</text>
<text x="109.8" y="228.6">1</text>
<text x="122.5" y="228.6">2</text>
<text x="243.1" y="228.6">1</text>
<text x="255.8" y="228.6">2</text>
</g>
</svg>
